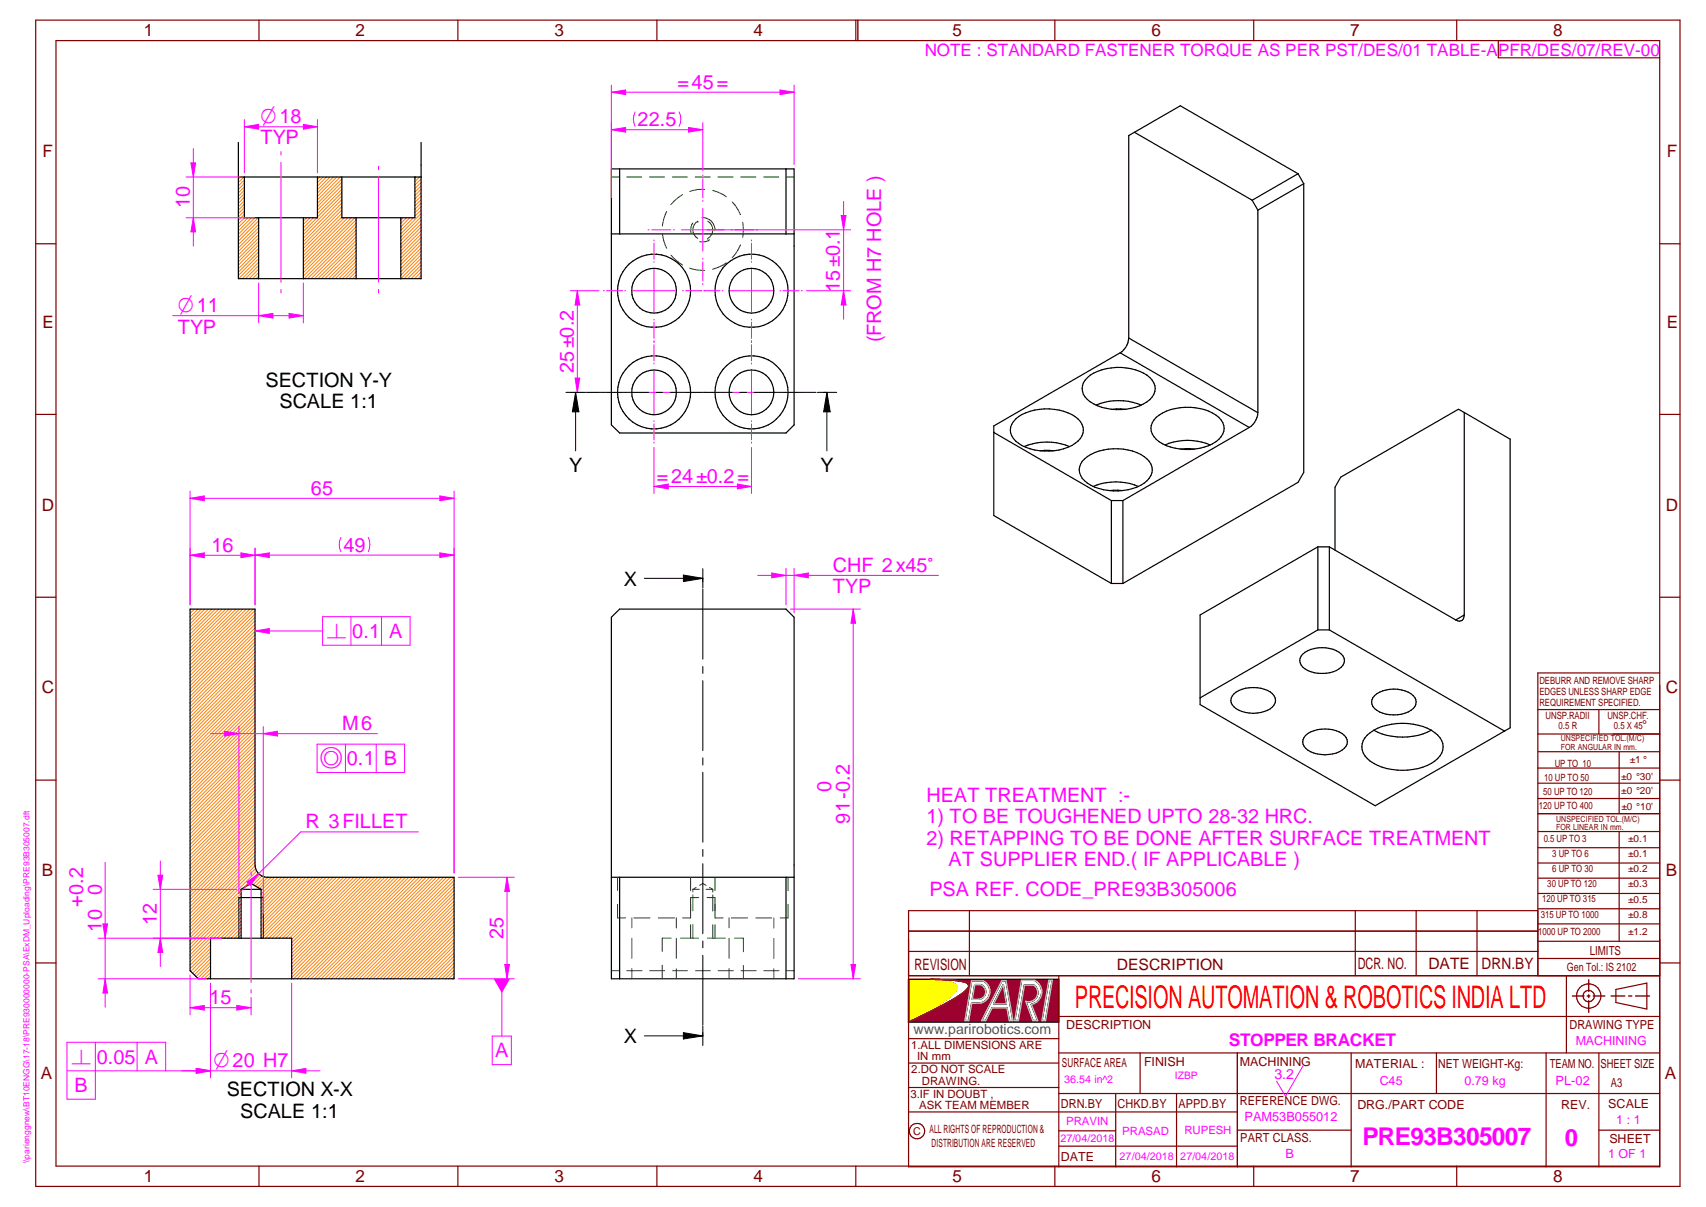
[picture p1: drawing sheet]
<svg xmlns="http://www.w3.org/2000/svg" width="420mm" height="297mm" viewBox="0 0 420 297" stroke-linecap="round" stroke-linejoin="round" font-family="sans-serif">
<g fill="none" stroke="#800000" stroke-width=".3">
<path d="M8.8 5h405v287h-405zM13.8 10h395v277h-395zM63.8 5v5M112.8 5v5M161.8 5v5M210.8 5v5M259.8 5v5M308.8 5v5M358.8 5v5M8.8 60h5M408.8 60h5M8.8 102h5"/>
<path d="M408.8 102h5M8.8 147h5M408.8 147h5M8.8 192h5M408.8 192h5M8.8 237h5M408.8 237h5M63.8 287v5M112.8 287v5M161.8 287v5M210.8 287v5M259.8 287v5"/>
<path d="M308.8 287v5M358.8 287v5"/>
</g>
<path d="M211.3 5v5" fill="none" stroke="#800000" stroke-width=".34"/>
<path d="M239.3 241.4h2.8a2.91 2.91 0 0 1 1.7 2.9 2.91 2.91 0 0 1-2.2 2.5l-2.3 .1-.7 4.3h-1zM246.7 241.3h1.1l1.7 9.9h-.9l-.6-3.2h-3.7l-1.5 3.2h-1zM251.6 241.3h3.2a3.2 3.2 0 0 1 1.7 3.2 3.2 3.2 0 0 1-2.5 2.7l1.6 4h-1.2l-1.8-4.8a2.25 2.25 0 0 0 2.8-1.1 2.25 2.25 0 0 0-.8-2.9h-2.3l-1.5 8.8h-.9zM258.3 241.3h.9l-1.7 9.9h-.9z" fill="none" stroke="#991b1e" stroke-width=".34"/>
<path d="M240.1 242.3h1.4a1.85 1.85 0 0 1 1.2 2 1.85 1.85 0 0 1-1.7 1.6h-1.5z" fill-rule="evenodd" fill="#990026"/>
<path d="M240.1 242.3h1.4a1.85 1.85 0 0 1 1.2 2 1.85 1.85 0 0 1-1.7 1.6h-1.5z" fill="none" stroke="#991b1e" stroke-width=".34"/>
<path d="M247.1 242.4l.8 4.7h-3.2z" fill="#990026"/>
<path d="M247.1 242.4l.8 4.7h-3.2z" fill="none" stroke="#991b1e" stroke-width=".34"/>
<path d="M238.4 242.1l-.2-.1a28.1 28.1 0 0 0-8.9-1l5.2 .9a1.32 1.32 0 0 1 1.2 1 1.32 1.32 0 0 1-.6 1.4l-3.3 2.5-8 4.7 5.6-2.7 5.3-2.8a10.3 10.3 0 0 0 3.9-3.3l-.2-.6M239.3 241.4h2.8a2.91 2.91 0 0 1 1.7 2.9 2.91 2.91 0 0 1-2.2 2.5l-2.3 .1-.7 4.3h-1zM240.1 242.3h1.4a1.85 1.85 0 0 1 1.2 2 1.85 1.85 0 0 1-1.7 1.6h-1.5zM246.7 241.3h1.1l1.7 9.9h-.9l-.6-3.2h-3.7l-1.5 3.2h-1zM247.1 242.4l.8 4.7h-3.2zM251.6 241.3h3.2a3.2 3.2 0 0 1 1.7 3.2 3.2 3.2 0 0 1-2.5 2.7l1.6 4h-1.2l-1.8-4.8a2.25 2.25 0 0 0 2.8-1.1 2.25 2.25 0 0 0-.8-2.9h-2.3l-1.5 8.8h-.9zM258.3 241.3h.9l-1.7 9.9h-.9z" fill="none" stroke="#000" stroke-width=".34"/>
<circle cx="238.4" cy="242.1" r=".17" fill="#000"/>
<path d="M240.1 242.3h1.4a1.85 1.85 0 0 1 1.2 2 1.85 1.85 0 0 1-1.7 1.6h-1.5zM247.1 242.4l.8 4.7h-3.2z" fill="none" stroke="#c0c0c0" stroke-width=".34"/>
<path d="M223.8 241h5.5l4.1 .6a2.41 2.41 0 0 1 2.3 1.4v.1a7.3 7.3 0 0 1-3.4 3.4l-8.5 5z" fill-rule="evenodd" fill="#ff0"/>
<path d="M223.8 241h5.5l5.2 .9a1.23 1.23 0 0 1 1.1 1.6l-1.3 1.5-2.5 1.8-8 4.7z" fill="none" stroke="#f1eb1f" stroke-width=".34"/>
<path d="M229.3 241l3.6 .5 2 .5a1.06 1.06 0 0 1 .8 .8 1.06 1.06 0 0 1-.3 1l-.9 1.1-3.5 2.5-7.2 4.1" fill="none" stroke="#ff0" stroke-width=".34"/>
<path d="M223.8 241v10.5" fill="none" stroke="#000" stroke-width=".34"/>
<path d="M223.8 241v10.5" fill="none" stroke="#000" stroke-width=".3"/>
<path d="M229.3 241l7.2 .4 1.7 .5 .3 .3 .1 .5-1.1 1.4-2.4 1.6-5.6 3.1-5.7 2.7h37v-10.5zM239.3 241.4h2.8a2.91 2.91 0 0 1 1.7 2.9 2.91 2.91 0 0 1-2.2 2.5l-2.3 .1-.7 4.3h-1zM251.6 241.3h3.2a3.2 3.2 0 0 1 1.7 3.2 3.2 3.2 0 0 1-2.5 2.7l1.6 4h-1.2l-1.8-4.8a2.25 2.25 0 0 0 2.8-1.1 2.25 2.25 0 0 0-.8-2.9h-2.3l-1.5 8.8h-.9zM258.3 241.3h.9l-1.7 9.9h-.9zM246.7 241.3h1.1l1.7 9.9h-.9l-.6-3.2h-3.7l-1.5 3.2h-1z" fill-rule="evenodd" fill="#990026"/>
<path d="M223.8 241h37v10.5h-37" fill="none" stroke="#000" stroke-width=".3"/>
<path d="M229.3 241h1a24.8 24.8 0 0 1 7.9 1l.2 .1" fill="none" stroke="#991b1e" stroke-width=".34"/>
<circle cx="238.4" cy="242.1" r=".17" fill="#991b1e"/>
<path d="M223.8 251.5l6.1-2.9 6.1-3.4-4.9 2.7zM229.3 241l2.9 .1a15.2 15.2 0 0 1 6.1 .9l.3 .4M236.8 244.6l-.8 .6M237.5 244.1l-.7 .5M238.1 243.5l-.6 .6M238.5 242.1l.1 .4M238.6 242.4l-.4 1M238.6 242.7l-.3 .6-.8 .8" fill="none" stroke="#991b1e" stroke-width=".34"/>
<path d="M239.3 241.4h2.8a2.91 2.91 0 0 1 1.7 2.9 2.91 2.91 0 0 1-2.2 2.5l-2.3 .1-.7 4.3h-1zM246.7 241.3h1.1l1.7 9.9h-.9l-.6-3.2h-3.7l-1.5 3.2h-1zM251.6 241.3h3.2a3.2 3.2 0 0 1 1.7 3.2 3.2 3.2 0 0 1-2.5 2.7l1.6 4h-1.2l-1.8-4.8a2.25 2.25 0 0 0 2.8-1.1 2.25 2.25 0 0 0-.8-2.9h-2.3l-1.5 8.8h-.9zM258.3 241.3h.9l-1.7 9.9h-.9z" fill="none" stroke="#c0c0c0" stroke-width=".34"/>
<g fill="none" stroke="#800000" stroke-width=".3">
<path d="M394.7 10h-25.7v4.2h39.8M378.7 174.6h30.1M393.8 174.6v6M408.8 168.6v118.5h-185v-63h154.9M408.8 165.6h-30.1v74.5M378.7 185h30.1M378.7 189h30.1M378.7 192.7h30.1M378.7 196.5h30.1M378.7 180.6h30.1M398.8 185v15.2M378.7 200.2h30.1"/>
<path d="M378.7 204.6h30.1M378.7 208.6h30.1M378.7 212.4h30.1M378.7 216.1h30.1M378.7 219.9h30.1M398.8 204.6v27M223.8 229.2h154.9M223.8 234.1h154.9M238.7 224.1v16M333.8 224.1v16M348.8 224.1v16M363.8 224.1v16"/>
<path d="M378.7 223.6h30.1M378.7 227.4h30.1M378.7 231.6h30.1M378.7 235.9h30.1M223.8 255.6h37M223.8 240.1h185M260.8 240.1v47M260.8 250.1h148M260.8 259.1h148M280.8 259.1v10M304.7 259.1v28M332.8 259.1v28"/>
<path d="M353.8 259.1v10M380.8 259.1v28M385.8 240.1v19M393.8 259.1v28M398 243.5l7.6-1.6v6.4l-7.6-1.6zM223.8 273.6h80.9M223.8 267.6h37M223.8 261.6h37M260.8 278.3h14M260.8 269.1h148M274.8 269.1v18M289.8 269.1v18"/>
<path d="M304.7 278.1h28.1M393.8 278.1h15M260.8 282.1h43.9"/>
<circle cx="391.3" cy="245.1" r="2.99"/>
<circle cx="391.3" cy="245.1" r="1.39"/>
<circle cx="225.8" cy="278.3" r="1.9"/>
</g>
<path d="M387.3 245.1h2.8M390.9 245.1h.7M391.3 241.1v2.9M391.3 244.8v.7M391.3 246.3v2.8M392.4 245.1h2.9M396.8 245.1h3.4M401.1 245.1h.8M402.8 245.1h3.5" fill="none" stroke="#800000" stroke-width=".34"/>
<g fill="none" stroke="#f0f" stroke-width=".25">
<path d="M159.6 56.6h.3M160.5 56.6h4.7M161.1 59.1v.2M161.1 59.9v3.9M165.9 56.6h.2M167.8 56.6h10.5M173.1 43.1v.2M173.1 44v4.7M173.1 49.3v.3M173.1 51.3v10.5M180.1 56.6h.2M181 56.6h4.7"/>
<path d="M185.1 59.1v.2M185.1 59.9v3.9M186.3 56.6h.3M140.5 71.5h7M142.2 71.5l.6 3.6h-1.2zM148.6 71.5h.2M149.4 71.5h3.9M153.9 71.5h.2M155.8 71.5h10.5M161.1 64.3v.3M161.1 66.3v10.5M161.1 78.6v.2"/>
<path d="M161.1 79.3v4M168.1 71.5h.2M168.9 71.5h3.9M173.1 63.5v.3M173.1 64.4v4.7M173.1 69.8v.3M173.3 71.5h4M177.9 71.5h.2M179.8 71.5h10.5M185.1 64.3v.3M185.1 66.3v10.5M185.1 78.6v.2"/>
<path d="M185.1 79.3v4M192.1 71.5h.2M192.8 71.5h4M197.3 71.5h.3M140.5 96.6h7M148.6 96.6h.2M149.4 96.6h3.9M153.9 96.6h.2M155.8 96.6h10.5M161.1 83.8v.5M161.1 84.8v4M161.1 89.4v.2"/>
<path d="M161.1 91.3v10.5M168.1 96.6h.2M168.9 96.6h3.9M173.3 96.6h4M177.9 96.6h.2M179.8 96.6h10.5M185.1 83.8v.5M185.1 84.8v4M185.1 89.4v.2M185.1 91.3v10.5M192.1 96.6h.2M192.8 96.6h4"/>
<path d="M197.3 96.6h.3M161.1 103.5v.3M161.1 104.3v3.9M161.1 108.8v.3M185.1 103.5v.3M185.1 104.3v3.9M185.1 108.8v.3M61.8 214.5v.9M61.8 217.2v24.6M61.8 243.5v.9M320.9 262.3l-4.3 7.5-2.2-3.7"/>
</g>
<g fill="none" stroke="#000" stroke-width=".3">
<path d="M279.4 32.6l29 16.7M150.6 41.6h45v63l-2 2h-41l-2-2zM150.6 57.6h45M152.6 41.6v16M193.6 41.6v16M308.4 49.3l1.4 2.4M309.8 51.7v49.9M319.7 42.8l-29-16.8-12.7 7.4v49.8M319.7 42.8l-11.3 6.5M319.7 42.8l1.4 2.4M321.1 45.2v71l-1.4 2.5-43.1 24.9M321.1 45.2l-11.3 6.5"/>
<path d="M267.8 92.9a13 13 0 0 1 15.4 0 3.6 3.6 0 0 1-.7 6 13.4 13.4 0 0 1-14.7-.6 3.5 3.5 0 0 1 0-5.4zM269.9 99.7a14.6 14.6 0 0 1 11.2 0M275.9 86.8l-31.1 18v22.1l28.9 16.7M275.9 86.8l31.8 18.4M278 83.2l31.8 18.4M278 83.2l-.1 .5a4.5 4.5 0 0 1-2 3.1M244.8 106.4l28.9 16.8M250.1 103.1a13 13 0 0 1 15.4 0 3.6 3.6 0 0 1-.7 6 13.6 13.6 0 0 1-13.9 0 3.6 3.6 0 0 1-.8-6zM252.3 109.9a14.6 14.6 0 0 1 11.1 0M256.3 111l1-.2 2.1 .2M266.5 113.5a11.6 11.6 0 0 1 10.1-3 8.7 8.7 0 0 1 6.9 3.7 3.6 3.6 0 0 1-1.7 4.7 13.6 13.6 0 0 1-14 0 3.6 3.6 0 0 1-1.3-5.4zM269.2 119.7a14.1 14.1 0 0 1 11.2 0"/>
<path d="M274 100.8l1-.2 2.1 .2M284.8 102.7a13.3 13.3 0 0 1 15.4 0 3.6 3.6 0 0 1-.7 6 13.7 13.7 0 0 1-14 0 3.6 3.6 0 0 1-.7-6zM286.9 109.5a14.1 14.1 0 0 1 11.2 0M290.9 110.5l1.1-.1 2 .1M307.7 105.2l-31.1 18M309.8 101.6l-.5 1.7a4.1 4.1 0 0 1-1.6 1.9M360.6 101.5l-1.4-.8-29 16.7-1.4 2.5v15.5M360.6 101.5l11.3 6.6v71l-1.4 .8M360.6 101.5v49.8M273.3 120.7h3M273.7 123.2v20.4M273.7 123.2h2.9"/>
<path d="M276.6 123.2v20.4M324.6 134.6l-29 16.7v22.1l43.1 24.9 31.8-18.4M324.6 134.6v20.4M324.6 134.6h2.8M327.4 134.6l31.1 18M327.4 134.6v20.4M46.8 149.9h16v63a3.1 3.1 0 0 0 3 3h46v25h-63l-2-2zM150.6 151.9l2-2h41l2 2v89h-45zM273.7 143.6h2.9M324.6 155l-29 16.7M324.6 155h2.8M327.4 155l43.1 24.9"/>
<path d="M360.6 151.3l-2.1 1.3M360.6 151.3a1.29 1.29 0 0 1-.6 1.4 1.29 1.29 0 0 1-1.5-.1M303.9 170.8a8 8 0 0 1 9.5 0 2.39 2.39 0 0 1-1.2 4 8.2 8.2 0 0 1-8.3-.9 2.03 2.03 0 0 1 0-3.1zM320.8 161a7.9 7.9 0 0 1 9.6 0 2.13 2.13 0 0 1-.6 3.6 8.2 8.2 0 0 1-9-.4 2.11 2.11 0 0 1 0-3.2zM338.4 179.7a15.6 15.6 0 0 0 14.1 0M338.4 179.7a4.7 4.7 0 0 0-2.9 4.8 6.2 6.2 0 0 0 3.8 3.9 15.4 15.4 0 0 0 14-1.1 4 4 0 0 0 0-7l-.8-.6M338.4 179.7a15.6 15.6 0 0 1 14.1 0M338.5 171.2a7.9 7.9 0 0 1 9.6 0 2.18 2.18 0 0 1-.6 3.6 8.2 8.2 0 0 1-9-.4 2.11 2.11 0 0 1 0-3.2zM321.6 181a8 8 0 0 1 9.5 0 2.17 2.17 0 0 1-.6 3.6 8.1 8.1 0 0 1-8.9-.5 2.11 2.11 0 0 1 0-3.1zM59.4 218.9h4.9M59.4 218.9v12M59.4 218.9l2.4-1.5 2.5 1.5"/>
<path d="M64.3 218.9v12M150.6 215.9h45M152.6 215.9v25M193.6 215.9v25M58.8 220.9h6M51.8 240.9v-10h20v10"/>
<circle cx="161.1" cy="71.6" r="5.5"/>
<circle cx="161.1" cy="71.6" r="9"/>
<circle cx="185.1" cy="71.5" r="9"/>
<circle cx="185.1" cy="71.6" r="5.5"/>
<circle cx="161.1" cy="96.5" r="5.5"/>
<circle cx="161.1" cy="96.6" r="9"/>
<circle cx="185.1" cy="96.6" r="9"/>
<circle cx="185.1" cy="96.6" r="5.5"/>
</g>
<g fill="none" stroke="#008000" stroke-width=".25">
<path d="M150.6 43.6h1.8M154.3 43.6h3.8M160 43.6h3.6M163.1 57.5l.3 1.6 .8 2M164.2 52l-.8 2-.3 1.6M165.6 43.6h3.7M168.1 47.9l-1.1 .7-1.8 1.8M170.6 54.9a3.1 3.1 0 0 0-.4 2.4M171.2 43.6h3.7M171.9 54.4h.1M171.9 54.4a2.46 2.46 0 0 0-.1 4.3M172.9 53.6a2.93 2.93 0 0 1 3.2 3.2"/>
<path d="M173.6 46.6a8.7 8.7 0 0 0-3.7 .5M174.3 58.7h.1M174.3 54.4a2.44 2.44 0 0 1 0 4.3M174.7 59a2.95 2.95 0 0 1-2.4 .5M175.5 46.9l1.4 .4 2 1.1M176.8 43.6h3.7M180.3 49.7l1.4 1.9 .7 1.2M182.4 43.6h3.8M182.9 54.7l.2 1.9-.2 1.8M188.1 43.6h3.7M193.7 43.6h1.9M165.3 62.8l1.7 1.7 1.1 .7"/>
<path d="M169.9 66l1.9 .5h1.8M178.9 64.7l-2 1.1-1.4 .5M182.4 60.3l-.7 1.3-1.4 1.8M152.1 215.9v3.3M170.1 215.9v3.3M170.6 218.9h1.6M170.6 218.9v.6M171.4 218.4l-.8 .5M172.3 217.9l.8-.5 .8 .5M173.9 218.9h1.6M174.7 218.4l.8 .5M175.5 218.9v.6"/>
<path d="M176.1 215.9v3.3M194.1 215.9v3.3M150.6 238.9h1.9M152.1 222.5v3.4h2M154.4 238.9h3.7M155.6 225.9v2.4M155.6 230.9v4.9M155.6 238.4v2.5M156.1 225.9h4M160 238.9h3.7M162.1 225.9h4M163.1 237.5v3.4"/>
<path d="M165.3 230.9h-2.2v3.3M165.6 238.9h3.7M166.6 225.9v2.5M166.6 230.9v5M166.6 238.4v2.5M167.6 230.9h4.4M170.1 227.6v3.3M170.6 220.2v4M170.6 227.5v3.4M171.3 238.9h3.7M172.1 220.9h-2v5h-2M174.1 220.9h2v5h2"/>
<path d="M174.2 230.9h4.4M175.5 220.3v3.9M175.5 227.6v3.3M176.1 227.6v3.3M176.9 238.9h3.7M179.6 225.9v2.4M179.6 230.9v4.9M179.6 238.4v2.5M180.1 225.9h4M180.9 230.9h2.2v3.3M182.5 238.9h3.7M183.1 237.6v3.3"/>
<path d="M186.1 225.9h4M188.1 238.9h3.7M190.6 225.9v2.5M190.6 230.9v5M190.6 238.4v2.5M193.7 238.9h1.9M194.1 222.6v3.3h-2"/>
</g>
<g fill="none" stroke="#000" stroke-width=".25">
<path d="M173.1 140v4.7M158.7 142.3h14.4M168.3 141.5l4.8 .8-4.8 .8zM173.1 145v17.2M173.1 164v1.7M173.1 167.5v17.2M173.1 186.5v1.8M173.1 190v17.3M173.1 209v1.8M173.1 212.6v17.2M58.8 220.9v10M64.8 220.9v10"/>
<path d="M173.1 231.6v1.7M173.1 235.1v17.2M158.7 254.9h14.4M168.3 254.1l4.8 .8-4.8 .8zM173.1 252.5v4.8"/>
</g>
<path d="M168.3 141.5l4.8 .8-4.8 .8zM168.3 254.1l4.8 .8-4.8 .8z" fill="#000"/>
<g fill="none" stroke="#ff8000" stroke-width=".25">
<path d="M47.1 149.9l-.3 .2M47.9 149.9l-1.1 1.1M48.8 149.9l-2 1.9M49.6 149.9l-2.8 2.8M50.5 149.9l-3.7 3.6M51.3 149.9l-4.5 4.5M52.2 149.9l-5.4 5.3M53 149.9l-6.2 6.2M53.9 149.9l-7.1 7M54.7 149.9l-7.9 7.9M55.6 149.9l-8.8 8.7M56.4 149.9l-9.6 9.6"/>
<path d="M57.3 149.9l-10.5 10.4M58.1 149.9l-11.3 11.3M59 149.9l-12.2 12.1M59.8 149.9l-13 13M60.7 149.9l-13.9 13.8M61.5 149.9l-14.7 14.6M62.3 149.9l-15.5 15.5M62.8 150.2l-16 16M62.8 151.1l-16 16M62.8 151.9l-16 16M62.8 152.8l-16 16M62.8 153.6l-16 16"/>
<path d="M62.8 154.5l-16 16M62.8 155.4l-16 16M62.8 156.2l-16 16M62.8 157.1l-16 16M62.8 157.9l-16 16M62.8 158.7l-16 16.1M62.8 159.6l-16 16M62.8 160.4l-16 16M62.8 161.3l-16 16M62.8 162.1l-16 16M62.8 163l-16 16M62.8 163.8l-16 16"/>
<path d="M62.8 164.7l-16 16M62.8 165.5l-16 16M62.8 166.4l-16 16M62.8 167.2l-16 16M62.8 168.1l-16 16M62.8 168.9l-16 16M62.8 169.8l-16 16M62.8 170.6l-16 16M62.8 171.4l-16 16.1M62.8 172.3l-16 16M62.8 173.1l-16 16M62.8 174l-16 16"/>
<path d="M62.8 174.9l-16 16M62.8 175.7l-16 16M62.8 176.6l-16 16M62.8 177.4l-16 16M62.8 178.3l-16 16M62.8 179.1l-16 16M62.8 180l-16 16M62.8 180.8l-16 16M62.8 181.7l-16 16M62.8 182.5l-16 16M62.8 183.3l-16 16M62.8 184.2l-16 16"/>
<path d="M62.8 185l-16 16M62.8 185.9l-16 16M62.8 186.7l-16 16M62.8 187.6l-16 16M62.8 188.4l-16 16M62.8 189.3l-16 16M62.8 190.1l-16 16M62.8 191l-16 16M62.8 191.8l-16 16M62.8 192.7l-16 16M62.8 193.5l-16 16M62.8 194.4l-16 16"/>
<path d="M62.8 195.2l-16 16M62.8 196.1l-16 16M62.8 196.9l-16 16M62.8 197.8l-16 16M62.8 198.6l-16 16M62.8 199.5l-16 16M59.4 219l-12.6 12.6M59.4 219.9l-12.6 12.6M62.8 200.3l-16 16M62.8 201.2l-16 16M62.8 202l-16 16M62.8 202.9l-16 16"/>
<path d="M62.8 203.7l-16 16M62.8 204.6l-16 16M62.8 205.4l-16 16M62.8 206.2l-16 16M62.8 207.1l-16 16M62.8 207.9l-16 16M62.8 208.8l-16 16M62.8 209.6l-16 16M62.8 210.5l-16 16M62.8 211.3l-16 16M62.8 212.2l-16 16M62.9 213l-16.1 16"/>
<path d="M63 213.7l-16.2 16.2M63.2 214.3l-16.4 16.5M63.6 214.8l-3.8 3.9M64 215.3l-2.2 2.1M64.5 215.6l-2.1 2.1M65.2 215.8l-2.3 2.3M65.9 215.9l-2.5 2.5M66.8 215.9l-2.8 2.8M67.6 215.9l-3.3 3.3M68.5 215.9l-4.2 4.2M69.3 215.9l-5 5M70.2 215.9l-5.9 5.9"/>
<path d="M71 215.9l-6.7 6.7M71.9 215.9l-7.6 7.6M72.7 215.9l-8.4 8.4M73.6 215.9l-9.3 9.3M74.4 215.9l-10.1 10.1M75.3 215.9l-11 11M76.1 215.9l-11.8 11.8M77 215.9l-12.7 12.7M77.8 215.9l-13.5 13.5M78.6 215.9l-14.3 14.4M79.5 215.9l-15 15M80.3 215.9l-14.9 15"/>
<path d="M81.2 215.9l-15 15M82 215.9l-15 15M82.9 215.9l-15 15M83.8 215.9l-15.1 15M84.6 215.9l-15 15M85.5 215.9l-15.1 15M86.3 215.9l-15 15M87.2 215.9l-15.4 15.3M88 215.9l-16.2 16.1M88.8 215.9l-17 17M89.7 215.9l-17.9 17.8M90.5 215.9l-18.7 18.7"/>
<path d="M91.4 215.9l-19.6 19.6M92.2 215.9l-20.4 20.4M93.1 215.9l-21.3 21.3M93.9 215.9l-22.1 22.1M94.8 215.9l-23 22.9M95.6 215.9l-23.8 23.8M96.5 215.9l-24.7 24.6M97.3 215.9l-25 25M98.2 215.9l-25 25M99 215.9l-25 25M99.9 215.9l-25 25M100.7 215.9l-25 25"/>
<path d="M101.5 215.9l-24.9 25M102.4 215.9l-25 25M103.3 215.9l-25 25M104.1 215.9l-25 25M105 215.9l-25 25M105.8 215.9l-25 25M106.7 215.9l-25.1 25M107.5 215.9l-25 25M108.4 215.9l-25.1 25M109.2 215.9l-25 25M110.1 215.9l-25.1 25M110.9 215.9l-25 25"/>
<path d="M111.7 215.9l-25 25M111.8 216.7l-24.2 24.2M111.8 217.5l-23.3 23.4M111.8 218.4l-22.5 22.5M111.8 219.2l-21.6 21.7M51.8 231.7l-5 5M51.8 232.5l-5 5M51.8 233.4l-5 5M51.8 234.2l-4.8 4.9M51.8 235.1l-4.4 4.4M51.8 235.9l-3.9 4M51.8 236.8l-3.5 3.5"/>
<path d="M51.8 237.6l-3.1 3.1M51.8 238.5l-2.4 2.4M51.8 239.3l-1.5 1.6M59.4 220.7l-12.6 12.6M59.4 221.6l-12.6 12.5M59.4 222.5l-12.6 12.5M59.4 223.3l-12.6 12.5M59.4 224.2l-6.8 6.7M59.4 225l-5.9 5.9M59.4 225.8l-5.1 5.1M59.4 226.7l-4.2 4.2M59.4 227.5l-3.4 3.4"/>
<path d="M59.4 228.4l-2.5 2.5M59.4 229.2l-1.7 1.7M59.4 230.1l-.8 .8M111.8 220l-20.8 20.9M111.8 220.9l-19.9 20M111.8 221.7l-19.1 19.2M111.8 222.6l-18.3 18.3M111.8 223.4l-17.4 17.5M111.8 224.3l-16.6 16.6M111.8 225.1l-15.7 15.8M111.8 226l-14.9 14.9M111.8 226.8l-14 14.1"/>
<path d="M111.8 227.7l-13.2 13.2M111.8 228.5l-12.3 12.4M111.8 229.4l-11.5 11.5M111.8 230.2l-10.6 10.7M111.8 231.1l-9.8 9.8M111.8 231.9l-8.9 9M111.8 232.8l-8.1 8.1M111.8 233.6l-7.2 7.3M111.8 234.5l-6.4 6.4M111.8 235.3l-5.6 5.6M111.8 236.2l-4.7 4.7M111.8 237l-3.8 3.9"/>
<path d="M111.8 237.9l-3 3M111.8 238.7l-2.1 2.2M111.8 239.6l-1.3 1.3M51.8 240.2l-.7 .7M111.8 240.4l-.4 .5"/>
</g>
<path d="M142.2 71.5l.6 3.6h-1.2z" fill="#f0f"/>
<path d="M141.6 93h1.2l-.6 3.6z" fill="none" stroke="#f0f" stroke-width=".25"/>
<path d="M141.6 93h1.2l-.6 3.6z" fill="#f0f"/>
<path d="M150.6 30.2v18.3M150.6 31.9l3.5-.5v1.1zM156.4 27.6a3.9 3.9 0 0 0 0 3.5M167.2 27.6a3.9 3.9 0 0 1 0 3.5M173.1 30.2v11.8M142.2 71.5v25.1" fill="none" stroke="#f0f" stroke-width=".25"/>
<path d="M150.6 31.9l3.5-.5v1.1z" fill="#f0f"/>
<path d="M169.6 31.4l3.5 .5-3.5 .6z" fill="none" stroke="#f0f" stroke-width=".25"/>
<path d="M169.6 31.4l3.5 .5-3.5 .6z" fill="#f0f"/>
<path d="M150.6 31.9h22.5M51.8 241.9v23.4M71.8 241.9v23.4M48.3 262.9l3.5 .6-3.5 .6z" fill="none" stroke="#f0f" stroke-width=".25"/>
<path d="M48.3 262.9l3.5 .6-3.5 .6z" fill="#f0f"/>
<path d="M71.8 263.5l3.5-.6v1.2z" fill="none" stroke="#f0f" stroke-width=".25"/>
<path d="M71.8 263.5l3.5-.6v1.2z" fill="#f0f"/>
<path d="M24.2 230.9h30.4M24.2 240.9h26.6M25.9 240.9l.6 3.5h-1.2zM44.8 263.5h34" fill="none" stroke="#f0f" stroke-width=".25"/>
<path d="M25.9 240.9l.6 3.5h-1.2z" fill="#f0f"/>
<path d="M25.3 227.4h1.2l-.6 3.5z" fill="none" stroke="#f0f" stroke-width=".25"/>
<path d="M25.3 227.4h1.2l-.6 3.5z" fill="#f0f"/>
<path d="M161.1 110.1v11.4M161.1 119.7l3.5-.6v1.2zM185.1 110.1v11.4M25.9 212.2v35.7" fill="none" stroke="#f0f" stroke-width=".25"/>
<path d="M161.1 119.7l3.5-.6v1.2z" fill="#f0f"/>
<path d="M181.6 119.1l3.5 .6-3.5 .6z" fill="none" stroke="#f0f" stroke-width=".25"/>
<path d="M181.6 119.1l3.5 .6-3.5 .6z" fill="#f0f"/>
<path d="M150.6 21v27.5M150.6 22.7l3.5-.6v1.2zM195.6 21v19.5M161.1 119.7h24" fill="none" stroke="#f0f" stroke-width=".25"/>
<path d="M150.6 22.7l3.5-.6v1.2z" fill="#f0f"/>
<path d="M192.1 22.1l3.5 .6-3.5 .6z" fill="none" stroke="#f0f" stroke-width=".25"/>
<path d="M192.1 22.1l3.5 .6-3.5 .6z" fill="#f0f"/>
<path d="M150.6 22.7h45M194.6 149.9h17.3M209.6 237.4h1.1l-.6 3.5zM196.6 240.9h15.3" fill="none" stroke="#f0f" stroke-width=".25"/>
<path d="M209.6 237.4h1.1l-.6 3.5z" fill="#f0f"/>
<path d="M210.1 149.9l.6 3.5h-1.1z" fill="none" stroke="#f0f" stroke-width=".25"/>
<path d="M210.1 149.9l.6 3.5h-1.1z" fill="#f0f"/>
<path d="M193.6 139.9v8.9M195.6 139.9v10.9M195.6 141.6l3.5-.6v1.2zM210.1 149.9v91" fill="none" stroke="#f0f" stroke-width=".25"/>
<path d="M195.6 141.6l3.5-.6v1.2z" fill="#f0f"/>
<path d="M190.1 141l3.5 .6-3.5 .6z" fill="none" stroke="#f0f" stroke-width=".25"/>
<path d="M190.1 141l3.5 .6-3.5 .6z" fill="#f0f"/>
<path d="M186.6 141.6h44.5M112.9 215.9h13.8M124.9 215.9l.6 3.5h-1.2zM112.9 240.9h13.8" fill="none" stroke="#f0f" stroke-width=".25"/>
<path d="M124.9 215.9l.6 3.5h-1.2z" fill="#f0f"/>
<path d="M124.3 237.4h1.2l-.6 3.5z" fill="none" stroke="#f0f" stroke-width=".25"/>
<path d="M124.3 237.4h1.2l-.6 3.5z" fill="#f0f"/>
<path d="M46.8 134.9v13.9M46.8 136.7l3.5-.6v1.1zM62.8 134.9v13.9M124.9 215.9v25" fill="none" stroke="#f0f" stroke-width=".25"/>
<path d="M46.8 136.7l3.5-.6v1.1z" fill="#f0f"/>
<path d="M59.3 136.1l3.5 .6-3.5 .5z" fill="none" stroke="#f0f" stroke-width=".25"/>
<path d="M59.3 136.1l3.5 .6-3.5 .5z" fill="#f0f"/>
<path d="M46.8 136.7h16M62.8 134.9v13.9M62.8 136.6l3.5-.5v1.1zM84 132.2a3.9 3.9 0 0 0 0 3.6M90.7 132.2a4.2 4.2 0 0 1 0 3.6M111.8 134.9v79.9" fill="none" stroke="#f0f" stroke-width=".25"/>
<path d="M62.8 136.6l3.5-.5v1.1z" fill="#f0f"/>
<path d="M108.3 136.1l3.5 .5-3.5 .6z" fill="none" stroke="#f0f" stroke-width=".25"/>
<path d="M108.3 136.1l3.5 .5-3.5 .6z" fill="#f0f"/>
<path d="M62.8 136.6h49M60.8 217l2.9-2-2.1 2.9zM103 204.7h-28.9l-15.4 15.2" fill="none" stroke="#f0f" stroke-width=".25"/>
<path d="M60.8 217l2.9-2-2.1 2.9z" fill="#f0f"/>
<path d="M46.8 120.9v27.9M46.8 122.6l3.5-.6v1.2zM111.8 120.9v93.9" fill="none" stroke="#f0f" stroke-width=".25"/>
<path d="M46.8 122.6l3.5-.6v1.2z" fill="#f0f"/>
<path d="M108.3 122l3.5 .6-3.5 .6z" fill="none" stroke="#f0f" stroke-width=".25"/>
<path d="M108.3 122l3.5 .6-3.5 .6z" fill="#f0f"/>
<path d="M46.8 122.6h65" fill="none" stroke="#f0f" stroke-width=".25"/>
<path d="M139.4 96.6h4.8M141.8 96.6v14.4M141.8 96.6l.8 4.7h-1.6zM144.4 96.6h15.4M161.5 96.6h1.7M165 96.6h15.4M182.1 96.6h1.8M185.7 96.6h15.3M201.3 96.6h4.8M203.7 96.6l.8 4.7h-1.6zM203.7 96.6v14.4" fill="none" stroke="#000" stroke-width=".25"/>
<path d="M141.8 96.6l.8 4.7h-1.6zM203.7 96.6l.8 4.7h-1.6z" fill="#000"/>
<g fill="none" stroke="#ff8000" stroke-width=".25">
<path d="M59.2 43.6l-.5 .5M60.1 43.6l-1.4 1.3M60.2 44.3l-1.5 1.5M60.2 45.1l-1.5 1.5M60.2 46l-1.5 1.5M60.2 46.8l-1.5 1.5M60.2 47.7l-1.5 1.4M60.2 48.5l-1.5 1.5M60.2 49.4l-1.5 1.5M60.2 50.2l-1.5 1.5M60.2 51.1l-1.5 1.5M60.2 51.9l-1.5 1.5"/>
<path d="M60.2 52.7l-1.5 1.6M60.2 53.6l-1.5 1.5M61.1 53.6l-2.4 2.4M61.9 53.6l-3.2 3.2M62.8 53.6l-4.1 4.1M63.6 53.6l-4.9 4.9M63.7 54.4l-5 5M63.7 55.2l-5 5M63.7 56l-5 5M63.7 56.9l-5 5M63.7 57.7l-5 5M63.7 58.6l-5 5"/>
<path d="M63.7 59.4l-5 5M75.5 53.6l-.8 .8M76.4 53.6l-1.7 1.6M77.2 53.6l-2.5 2.5M78.1 53.6l-3.4 3.3M78.7 43.6l-.5 .5M79.6 43.6l-1.4 1.4M80.4 43.6l-2.2 2.2M81.3 43.6l-3.1 3.1M82.1 43.6l-3.9 3.9M83 43.6l-4.8 4.7M83.8 43.6l-5.6 5.6"/>
<path d="M84.2 44.9l-6 6M84.2 46.6l-6 6M84.2 44l-6 6M84.2 45.7l-6 6M84.2 47.4l-6 6M84.2 48.3l-9.5 9.5M84.2 49.1l-9.5 9.5M84.2 50l-9.5 9.5M84.2 50.8l-9.5 9.5M84.2 51.7l-9.5 9.5M84.2 52.5l-9.5 9.5M84.2 53.4l-9.5 9.5"/>
<path d="M84.8 53.6l-10.1 10.1M85.7 53.6l-11 11M86.5 53.6l-11.8 11.8M87.4 53.6l-12.7 12.7M87.7 58.3l-10.2 10.3M87.7 59.2l-9.4 9.4M87.7 54.1l-13 13M87.7 54.9l-13 13M87.7 55.8l-12.8 12.8M87.7 56.6l-11.9 12M87.7 57.5l-11.1 11.1M99.3 53.6l-.6 .5"/>
<path d="M100.1 53.6l-1.4 1.4M101 53.6l-2.3 2.2M101.8 53.6l-3.1 3.1M102.5 43.6l-.3 .3M103.3 43.6l-1.1 1.1M103.7 44.1l-1.5 1.5M103.7 44.9l-1.5 1.5M103.7 45.8l-1.5 1.4M103.7 46.6l-1.5 1.5M103.7 47.5l-1.5 1.4M103.7 48.3l-1.5 1.5M103.7 49.1l-1.5 1.5"/>
<path d="M103.7 50l-1.5 1.5M103.7 50.8l-1.5 1.5M103.7 51.7l-1.5 1.5M103.7 52.5l-5 5M103.7 53.4l-5 5M103.7 54.2l-5 5M103.7 55.1l-5 5M103.7 55.9l-5 5M103.7 56.8l-5 5M103.7 57.6l-5 5M103.7 58.5l-5 5M103.7 59.3l-5 5"/>
<path d="M63.7 60.3l-5 5M63.7 61.1l-5 5M63.7 62l-5 5M63.7 62.8l-5 5M63.7 63.7l-4.9 4.9M63.7 64.5l-4.1 4.1M63.7 65.4l-3.2 3.2M63.7 66.2l-2.3 2.4M63.7 67.1l-1.5 1.5M63.7 67.9l-.6 .7M87.7 66l-2.6 2.6M87.7 66.8l-1.7 1.8"/>
<path d="M87.7 67.7l-.9 .9M87.7 60l-8.5 8.6M87.7 60.9l-7.7 7.7M87.7 61.8l-6.8 6.8M87.7 62.6l-6 6M87.7 63.5l-5.1 5.1M87.7 64.3l-4.3 4.3M87.7 65.2l-3.4 3.4M103.7 60.2l-5 5M103.7 61l-5 5M103.7 61.8l-5 5.1M103.7 62.7l-5 5"/>
<path d="M103.7 63.6l-5 5M103.7 64.4l-4.2 4.2M103.7 65.3l-3.3 3.3M103.7 66.1l-2.4 2.5M103.7 67l-1.6 1.6M103.7 67.8l-.8 .8"/>
</g>
<path d="M58.7 35.1v33.5h45v-33.5M58.7 43.6h45M60.2 43.6v10h18v-10M63.7 53.6v15M74.7 53.6v15M84.2 43.6v10h18v-10M87.7 53.6v15M98.7 53.6v15" fill="none" stroke="#000" stroke-width=".3"/>
<path d="M60.2 29.4v13.1M60.2 31.2l3.5-.6v1.2zM69.2 37.3v.8M69.2 40v29.5M78.2 29.4v13.1M93.2 40.9v.9M93.2 43.6v25.8M69.2 71.2v.9M93.2 71.2v.9" fill="none" stroke="#f0f" stroke-width=".25"/>
<path d="M60.2 31.2l3.5-.6v1.2z" fill="#f0f"/>
<path d="M74.7 30.6l3.5 .6-3.5 .6z" fill="none" stroke="#f0f" stroke-width=".25"/>
<path d="M74.7 30.6l3.5 .6-3.5 .6z" fill="#f0f"/>
<path d="M60.2 31.2h18M45.8 53.6h16.8M45.8 43.6h13.3M47.6 53.6l.6 3.5h-1.2z" fill="none" stroke="#f0f" stroke-width=".25"/>
<path d="M47.6 53.6l.6 3.5h-1.2z" fill="#f0f"/>
<path d="M47 40.1h1.2l-.6 3.5z" fill="none" stroke="#f0f" stroke-width=".25"/>
<path d="M47 40.1h1.2l-.6 3.5z" fill="#f0f"/>
<path d="M47.6 36.6v24M63.7 69.6v9.9M63.7 77.7l3.5-.6v1.2zM74.7 69.6v9.9" fill="none" stroke="#f0f" stroke-width=".25"/>
<path d="M63.7 77.7l3.5-.6v1.2z" fill="#f0f"/>
<path d="M71.2 77.1l3.5 .6-3.5 .6z" fill="none" stroke="#f0f" stroke-width=".25"/>
<path d="M71.2 77.1l3.5 .6-3.5 .6z" fill="#f0f"/>
<path d="M42.5 77.7h32.2M55.3 180l3.5 .6-3.5 .5zM58.8 178.8v41M64.8 178.8v46" fill="none" stroke="#f0f" stroke-width=".25"/>
<path d="M55.3 180l3.5 .6-3.5 .5z" fill="#f0f"/>
<path d="M64.8 180.6l3.5-.6v1.1z" fill="none" stroke="#f0f" stroke-width=".25"/>
<path d="M64.8 180.6l3.5-.6v1.1z" fill="#f0f"/>
<path d="M51.8 180.6h41.2M37.7 218.9h20.6M37.7 230.9h13.1M39.5 230.9l.6 3.5h-1.2z" fill="none" stroke="#f0f" stroke-width=".25"/>
<path d="M39.5 230.9l.6 3.5h-1.2z" fill="#f0f"/>
<path d="M38.9 215.4h1.2l-.6 3.5z" fill="none" stroke="#f0f" stroke-width=".25"/>
<path d="M38.9 215.4h1.2l-.6 3.5z" fill="#f0f"/>
<path d="M174.1 56.6h35.4M207.2 53h1.2l-.6 3.6zM198.6 71.5h10.9M39.5 211.9v26" fill="none" stroke="#f0f" stroke-width=".25"/>
<path d="M207.2 53h1.2l-.6 3.6z" fill="#f0f"/>
<path d="M207.8 71.5l.6 3.6h-1.2z" fill="none" stroke="#f0f" stroke-width=".25"/>
<path d="M207.8 71.5l.6 3.6h-1.2z" fill="#f0f"/>
<path d="M207.8 49.6v29M123.6 240.9v14.1" fill="none" stroke="#f0f" stroke-width=".25"/>
<path d="M121.6 240.9h4l-2 3.5z" fill="#f0f"/>
<path d="M121.2 255h4.7v7h-4.7zM47.8 263.5h4" fill="none" stroke="#f0f" stroke-width=".25"/>
<path d="M48.3 262.9l3.5 .6-3.5 .6z" fill="#f0f"/>
<path d="M46.8 239.9v9.9M23.5 256.5v14h-7v-14h24.3v7M33.8 256.5v7M46.8 248l3.5-.6v1.2zM61.8 245.4v4.4M16.5 263.5h31.3M48.3 262.9l3.5 .6-3.5 .6z" fill="none" stroke="#f0f" stroke-width=".25"/>
<path d="M46.8 248l3.5-.6v1.2z" fill="#f0f"/>
<path d="M58.3 247.4l3.5 .6-3.5 .6z" fill="none" stroke="#f0f" stroke-width=".25"/>
<path d="M58.3 247.4l3.5 .6-3.5 .6z" fill="#f0f"/>
<path d="M62.8 155.3h16.6M78.1 183.1h21.5v7h-21.5zM85.1 183.1v7M92.7 183.1v7M46.8 248h15" fill="none" stroke="#f0f" stroke-width=".25"/>
<path d="M62.8 155.3l3.5-.6v1.2z" fill="#f0f"/>
<path d="M62.8 155.3l3.5-.6v1.2zM79.4 151.8h21.6v7h-21.6zM86.4 151.8v7M94 151.8v7" fill="none" stroke="#f0f" stroke-width=".25"/>
<text font-size="7.7" fill="#f00" x="264.7" y="248.1">PRECISION AUTOMATION &amp; ROBOTICS INDIA LTD</text>
<text font-size="6" fill="#f0f" x="335.5" y="281.7">PRE93B305007</text>
<text font-size="5.9" fill="#f0f" x="385.4" y="282.1">0</text>
<g font-size="5.4" fill="#f0f">
<text x="64.1" y="30.3">O18</text>
<text x="43.8" y="76.8">O11</text>
<text x="80.5" y="157">n</text>
<text x="78.8" y="188.4">a</text>
<text x="17.6" y="261.7">n</text>
<text x="52.6" y="262.6">O20 H7</text>
</g>
<g font-size="4.9" fill="#f0f">
<text x="166.8" y="21.8">=45=</text>
<text x="64.1" y="35.6">TYP</text>
<text x="157" y="31.1">22.5</text>
<text x="46.7" y="51.3" transform="rotate(-90 46.7 51.3)">10</text>
<text x="206.9" y="71.9" transform="rotate(-90 206.9 71.9)">15±0.1</text>
<text x="43.8" y="82.1">TYP</text>
<text x="217" y="84.3" transform="rotate(-90 217 84.3)">(FROM H7 HOLE )</text>
<text x="141.3" y="91.9" transform="rotate(-90 141.3 91.9)">25±0.2</text>
<text x="161.7" y="118.8">=24±0.2=</text>
<text x="76.6" y="121.8">65</text>
<text x="52.1" y="135.8">16</text>
<text x="84.6" y="135.8">49</text>
<text x="205.1" y="140.7">CHF 2x45v</text>
<text x="205.1" y="146">TYP</text>
<text x="86.8" y="157">0.1 A</text>
<text x="84.3" y="179.7">M6</text>
<text x="85.5" y="188.4">0.1 B</text>
<text x="204.7" y="194.9" transform="rotate(-90 204.7 194.9)">0</text>
<text x="228.2" y="197.4">HEAT TREATMENT :-</text>
<text x="75.3" y="203.8">R 3FILLET</text>
<text x="209.3" y="202.7" transform="rotate(-90 209.3 202.7)">91-0.2</text>
<text x="228.2" y="202.6">1) TO BE TOUGHENED UPTO 28-32 HRC.</text>
<text x="228.2" y="207.9">2) RETAPPING TO BE DONE AFTER SURFACE TREATMENT</text>
<text x="233.6" y="213.1">AT SUPPLIER END.( IF APPLICABLE )</text>
<text x="25.1" y="220.3" transform="rotate(-90 25.1 220.3)">0</text>
<text x="228.9" y="220.6">PSA REF. CODE_PRE93B305006</text>
<text x="20.5" y="223.1" transform="rotate(-90 20.5 223.1)">+0.2</text>
<text x="38.6" y="227.6" transform="rotate(-90 38.6 227.6)">12</text>
<text x="25.1" y="229.3" transform="rotate(-90 25.1 229.3)">10</text>
<text x="124" y="231.1" transform="rotate(-90 124 231.1)">25</text>
<text x="51.6" y="247.1">15</text>
<text x="23.9" y="261.7">0.05 A</text>
<text x="122" y="260.2">A</text>
<text x="18.4" y="268.8">B</text>
</g>
<g font-size="4.9">
<text x="65.4" y="95.2">SECTION Y-Y</text>
<text x="68.8" y="100.5">SCALE 1:1</text>
<text x="140.2" y="116.2">Y</text>
<text x="202.1" y="116.2">Y</text>
<text x="153.6" y="144.1">X</text>
<text x="153.6" y="256.7">X</text>
<text x="55.8" y="269.8">SECTION X-X</text>
<text x="59.2" y="275.1">SCALE 1:1</text>
</g>
<text font-size="4.3" fill="#f0f" x="302.7" y="257.4">STOPPER BRACKET</text>
<g font-size="4.2" fill="#800000">
<text x="35.4" y="9">1</text>
<text x="87.6" y="9">2</text>
<text x="136.6" y="9">3</text>
<text x="185.6" y="9">4</text>
<text x="234.6" y="9">5</text>
<text x="283.6" y="9">6</text>
<text x="332.6" y="9">7</text>
<text x="382.6" y="9">8</text>
<text x="10.5" y="38.7">F</text>
<text x="410.5" y="38.7">F</text>
<text x="10.5" y="80.6">E</text>
<text x="410.5" y="80.6">E</text>
<text x="10.3" y="125.6">D</text>
<text x="410.2" y="125.6">D</text>
<text x="10.3" y="170.6">C</text>
<text x="410.2" y="170.6">C</text>
<text x="10.3" y="215.6">B</text>
<text x="410.2" y="215.6">B</text>
<text x="10" y="265.6">A</text>
<text x="410" y="265.6">A</text>
<text x="35.4" y="291">1</text>
<text x="87.6" y="291">2</text>
<text x="136.6" y="291">3</text>
<text x="185.6" y="291">4</text>
<text x="234.6" y="291">5</text>
<text x="283.6" y="291">6</text>
<text x="332.6" y="291">7</text>
<text x="382.6" y="291">8</text>
</g>
<g font-size="4.2" fill="#f0f">
<text x="227.7" y="13.8">NOTE : STANDARD FASTENER TORQUE AS PER PST/DES/01 TABLE-A</text>
<text x="369" y="13.7">PFR/DES/07/REV-00</text>
</g>
<g font-size="3.9" fill="#800000">
<text x="225.2" y="238.8">REVISION</text>
<text x="275.1" y="238.8">DESCRIPTION</text>
<text x="334.4" y="238.6">DCR. NO.</text>
<text x="351.8" y="238.6">DATE</text>
<text x="364.9" y="238.5">DRN.BY</text>
</g>
<text font-size="3.5" fill="#00f" x="224.9" y="254.5">www.parirobotics.com</text>
<text font-size="3.5" fill="#f0f" x="313.8" y="265.4">3.2</text>
<g font-size="3.1" fill="#800000">
<text x="404.4" y="179.5">°</text>
<text x="391.5" y="235.1">LIMITS</text>
<text x="262.6" y="253.2">DESCRIPTION</text>
<text x="386.5" y="253.2">DRAWING TYPE</text>
<text x="261.5" y="262.5">SURFACE AREA</text>
<text x="281.8" y="262.4">FINISH</text>
<text x="305.4" y="262.4">MACHINING</text>
<text x="333.8" y="262.9">MATERIAL :</text>
<text x="354.2" y="262.9">NET WEIGHT-Kg:</text>
<text x="381.7" y="262.7">TEAM NO.</text>
<text x="394.2" y="262.7">SHEET SIZE</text>
<text x="396.7" y="267.5">A3</text>
<text x="261.3" y="272.8">DRN.BY</text>
<text x="275.2" y="272.7">CHKD.BY</text>
<text x="290.3" y="272.8">APPD.BY</text>
<text x="305.4" y="271.9">REFERENCE DWG.</text>
<text x="334.3" y="272.9">DRG./PART CODE</text>
<text x="384.5" y="272.8">REV.</text>
<text x="396.1" y="272.7">SCALE</text>
<text x="305.5" y="281">PART CLASS.</text>
<text x="396.4" y="281.2">SHEET</text>
<text x="261.3" y="285.8">DATE</text>
</g>
<g font-size="3.1" fill="#f0f">
<text x="388.1" y="257.1">MACHINING</text>
<text x="339.8" y="267.1">C45</text>
<text x="360.7" y="267">0.79 kg</text>
<text x="383.1" y="267.1">PL-02</text>
<text x="306.5" y="275.9">PAM53B055012</text>
<text x="398" y="276.5">1 : 1</text>
<text x="316.6" y="284.9">B</text>
<text x="396.1" y="284.9">1 OF 1</text>
</g>
<g font-size="2.8" fill="#800000">
<text x="385.9" y="238.9">Gen Tol.: IS 2102</text>
<text x="224.4" y="258.1">1.ALL DIMENSIONS ARE</text>
<text x="225.9" y="260.9">IN mm</text>
<text x="224.4" y="264.2">2.DO NOT SCALE</text>
<text x="227.1" y="267">DRAWING.</text>
<text x="224.2" y="270.2">3.IF IN DOUBT ,</text>
<text x="226.4" y="273">ASK TEAM MEMBER</text>
<text x="228.9" y="278.8">ALL RIGHTS OF REPRODUCTION &amp;</text>
<text x="229.4" y="282.3">DISTRIBUTION ARE RESERVED</text>
</g>
<g font-size="2.8" fill="#f0f">
<text x="262.6" y="276.8">PRAVIN</text>
<text x="276.4" y="279.2">PRASAD</text>
<text x="291.7" y="279.1">RUPESH</text>
</g>
<g font-size="2.7" fill="#f0f">
<text x="262.1" y="266.5">36.54 in^2</text>
<text x="261.1" y="281">27/04/2018</text>
<text x="275.7" y="285.5">27/04/2018</text>
<text x="290.7" y="285.5">27/04/2018</text>
</g>
<text font-size="2.7" fill="#800000" x="224.9" y="279.4">C</text>
<g font-size="2.5" fill="#800000">
<text x="379.1" y="168.2">DEBURR AND REMOVE SHARP</text>
<text x="379.1" y="171">EDGES UNLESS SHARP EDGE</text>
<text x="379.1" y="173.7">REQUIREMENT SPECIFIED.</text>
<text x="380.7" y="177">UNSP.RADII</text>
<text x="383.9" y="179.5">0.5 R</text>
<text x="395.9" y="177">UNSP.CHF.</text>
<text x="397.5" y="179.4">0.5 X 45</text>
<text x="382.9" y="188.7">UP TO 10</text>
<text x="401.4" y="187.9">±1 °</text>
<text x="380.1" y="195.6">50 UP TO 120</text>
<text x="380.3" y="192.2">10 UP TO 50</text>
<text x="399.3" y="192.1">±0 °30'</text>
<text x="399.3" y="195.4">±0 °20'</text>
<text x="379" y="199.1">120 UP TO 400</text>
<text x="399.3" y="199.3">±0 °10'</text>
<text x="380.2" y="207.1">0.5 UP TO 3</text>
<text x="401" y="207.2">±0.1</text>
<text x="382.3" y="210.9">3 UP TO 6</text>
<text x="382.3" y="214.6">6 UP TO 30</text>
<text x="401" y="210.9">±0.1</text>
<text x="401" y="214.7">±0.2</text>
<text x="381.1" y="218.4">30 UP TO 120</text>
<text x="401" y="218.4">±0.3</text>
<text x="379.5" y="225.8">315 UP TO 1000</text>
<text x="379.8" y="222.1">120 UP TO 315</text>
<text x="401" y="222.2">±0.5</text>
<text x="401" y="225.9">±0.8</text>
<text x="378.8" y="230.1">1000 UP TO 2000</text>
<text x="401" y="230.2">±1.2</text>
</g>
<text font-size="2.5" fill="#f0f" x="289.4" y="265.6">IZBP</text>
<g font-size="2.1" fill="#800000">
<text x="384.4" y="182.5">UNSPECIFIED TOL.(M/C)</text>
<text x="384.4" y="184.5">FOR ANGULAR IN mm.</text>
<text x="383.2" y="202.2">UNSPECIFIED TOL.(M/C)</text>
<text x="383.2" y="204.3">FOR LINEAR IN mm.</text>
</g>
<text font-size="2.1" fill="#f0f" x="7.2" y="286.3" transform="rotate(-90 7.2 286.3)">\\parienggnew\BT10ENGG\17-18\PRE930000000-PSA\ExDM_Uploading\PRE93B305007.dft</text>
</svg>
